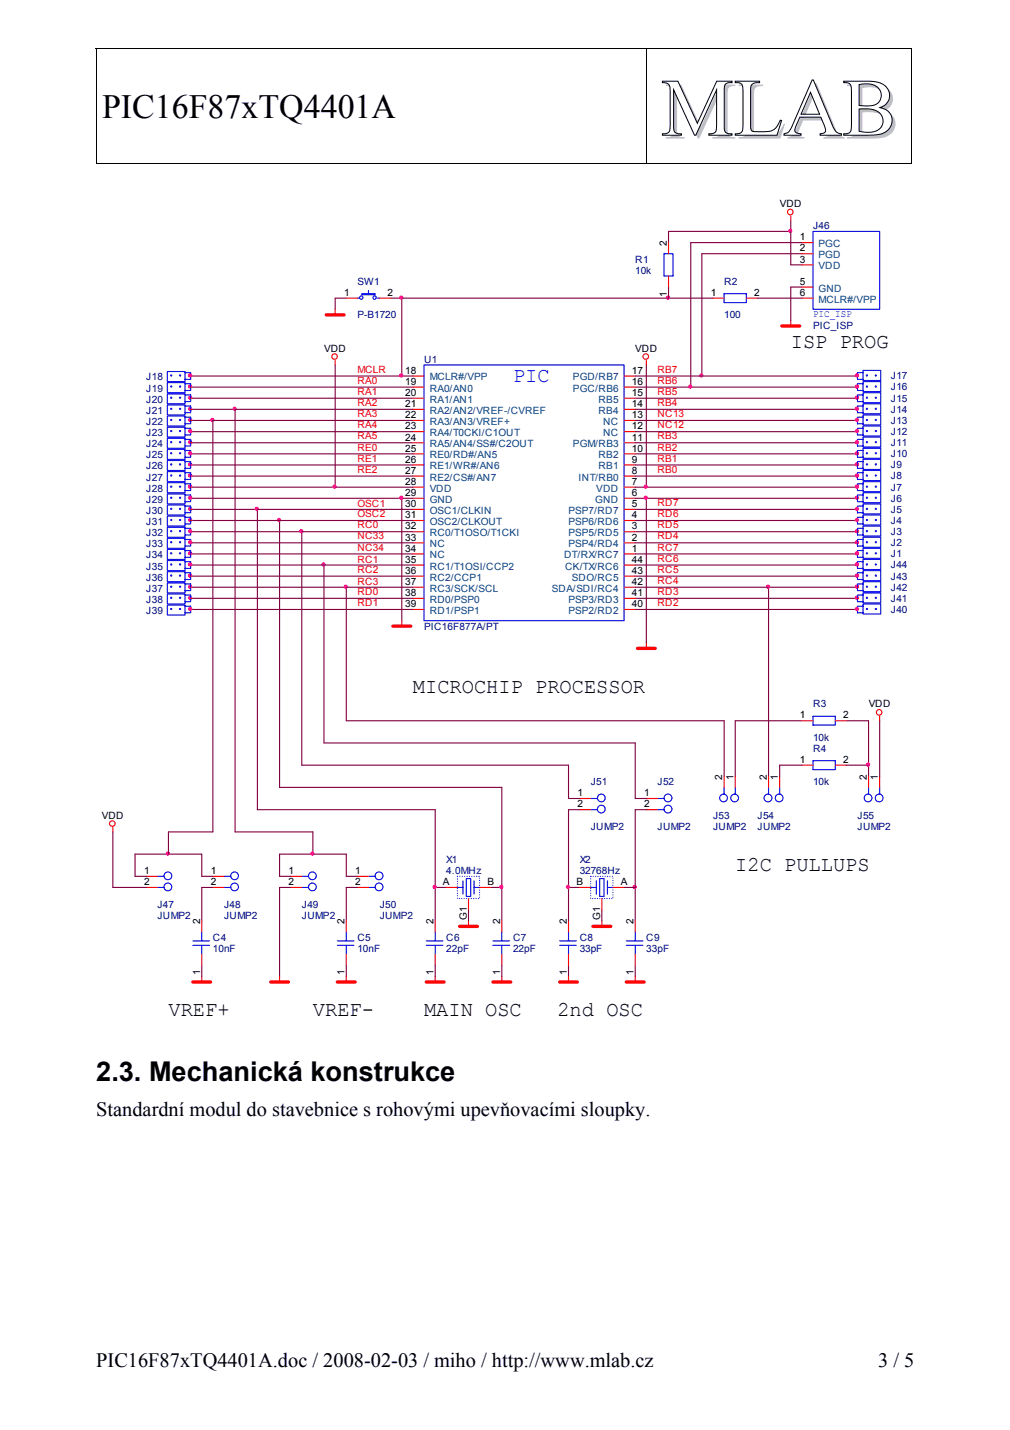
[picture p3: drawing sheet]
<svg xmlns="http://www.w3.org/2000/svg" width="210mm" height="297mm" viewBox="0 0 210 297" stroke-linecap="round" stroke-linejoin="round" font-family="sans-serif">
<g fill="#fff" stroke="#000" stroke-width=".21">
<path d="M137.7 16.9h3.2l4 8.7 4-8.7h3.2v.3a1.17 1.17 0 0 0-1.6 1.2v8.2a1.16 1.16 0 0 0 1.6 1.2v.3h-4.8v-.3a1.29 1.29 0 0 0 1.3-.3 1.29 1.29 0 0 0 .3-1.4v-7.5l-4.3 9.5h-.3l-4.3-9.5v8a1.14 1.14 0 0 0 1.6 1.2v.3h-3.9v-.3a1.29 1.29 0 0 0 1.3-.3 1.29 1.29 0 0 0 .3-1.4v-7.3a1.32 1.32 0 0 0-1.6-1.6z" fill-rule="evenodd"/>
<path d="M152.8 16.9h5.1v.3a1.36 1.36 0 0 0-1.9 1.2v8a.77 .77 0 0 0 .8 .9h2a2.97 2.97 0 0 0 3.4-2.3h.2l-.9 3.1h-8.7v-.3a1.32 1.32 0 0 0 1.6-1.7v-7.5a1.2 1.2 0 0 0-1.6-1.4z" fill-rule="evenodd"/>
<path d="M168.8 16.6h.2l4 9.3a2.25 2.25 0 0 0 1.9 1.9v.3h-4.5v-.3a.92 .92 0 0 0 1.1-.4 .92 .92 0 0 0-.1-1.1l-.8-2h-4.4l-.7 1.8a1.01 1.01 0 0 0-.1 1.4l1.1 .3v.3h-3.6v-.3a2.38 2.38 0 0 0 1.9-2zM168.4 19.2l-1.9 4.5h3.8z" fill-rule="evenodd"/>
<path d="M175.3 16.9h5.5a4 4 0 0 1 3.9 2 2.59 2.59 0 0 1-1.8 3.5 2.77 2.77 0 0 1 2.5 2.7 2.77 2.77 0 0 1-2.5 2.8l-1.4 .2h-6.2v-.3a1.31 1.31 0 0 0 1.4-.4 1.31 1.31 0 0 0 .3-1.3v-7.2a1.3 1.3 0 0 0-.3-1.4 1.3 1.3 0 0 0-1.4-.3zM178.5 17.6v4.3a5.6 5.6 0 0 0 3.9-.5 2.31 2.31 0 0 0 .5-2.5 2.31 2.31 0 0 0-2.2-1.4l-1.1-.1zM178.5 22.7v4.6a4.6 4.6 0 0 0 4.4-.7 2.39 2.39 0 0 0 .4-2.5 2.39 2.39 0 0 0-2.2-1.4z" fill-rule="evenodd"/>
</g>
<path d="M19.9 10h.2v.2h-.2zM189.4 10h.2v.2h-.2zM189.4 33.9h.2v.2h-.2z" fill="#000"/>
<path d="M19.9 10.1h169.7M20 10.2v23.9M134.3 10.2v23.9M189.5 10.2v23.9M19.9 34h114.3M134.4 34h55" fill="none" stroke="#000" stroke-width=".21"/>
<g fill="none" stroke="#f00" stroke-width=".23">
<path d="M138.9 50.4v2.3M138.9 57.3v2.3M164.3 44.9v.9M166.6 50.4h2.4M166.6 52.7h2.4M166.6 55h2.4M166.6 59.6h2.4M39.6 78.1h.1M69.7 64.2v1.2M69.7 74.9v.9M72 61.9h2.3M78.9 61.9h2.3"/>
<path d="M85.8 78.1h2.3M129.7 78.1h2.3M134.3 74.9v.9M148.2 61.9h2.3M155.1 61.9h2.3M164.3 66.5v1.2M166.6 61.9h2.4M178.2 78.1h.1M39.6 89.7h.1M39.6 92h.1M39.6 94.3h.1M39.6 96.6h.1"/>
<path d="M39.6 98.9h.1M39.6 85h.1M39.6 82.7h.1M39.6 80.4h.1M39.6 87.3h.1M85.8 80.4h2.3M85.8 82.7h2.3M85.8 85h2.3M85.8 87.3h2.3M85.8 89.7h2.3M85.8 92h2.3M85.8 94.3h2.3"/>
<path d="M85.8 96.6h2.3M85.8 98.9h2.3M129.7 80.4h2.3M129.7 82.7h2.3M129.7 85h2.3M129.7 87.3h2.3M129.7 89.7h2.3M129.7 92h2.3M129.7 94.3h2.3M129.7 96.6h2.3M129.7 98.9h2.3M178.2 80.4h.1"/>
<path d="M178.2 92h.1M178.2 89.7h.1M178.2 98.9h.1M178.2 87.3h.1M178.2 94.3h.1M178.2 85h.1M178.2 96.6h.1M178.2 82.7h.1M39.6 117.4h.1M39.6 110.4h.1M39.6 112.8h.1M39.6 115.1h.1"/>
<path d="M39.6 105.8h.1M39.6 103.5h.1M39.6 101.2h.1M39.6 108.1h.1M39.6 119.7h.1M85.8 101.2h2.3M85.8 103.5h2.3M85.8 105.8h2.3M85.8 108.1h2.3M85.8 110.4h2.3M85.8 117.4h2.3M85.8 119.7h2.3"/>
<path d="M85.8 115.1h2.3M85.8 112.8h2.3M129.7 101.2h2.3M129.7 103.5h2.3M129.7 105.8h2.3M129.7 108.1h2.3M129.7 110.4h2.3M129.7 117.4h2.3M129.7 119.7h2.3M129.7 115.1h2.3M129.7 112.8h2.3M178.2 119.7h.1"/>
<path d="M178.2 103.5h.1M178.2 108.1h.1M178.2 105.8h.1M178.2 115.1h.1M178.2 117.4h.1M178.2 101.2h.1M178.2 110.4h.1M178.2 112.8h.1M39.6 126.6h.1M39.6 124.3h.1M39.6 122h.1M83.5 128.9v1.2"/>
<path d="M85.8 122h2.3M85.8 124.3h2.3M85.8 126.6h2.3M129.7 122h2.3M129.7 124.3h2.3M129.7 126.6h2.3M134.3 133.5v1.2M178.2 126.6h.1M178.2 124.3h.1M178.2 122h.1M166.6 158.9h2.4M166.6 149.7h2.4"/>
<path d="M173.6 158.9h2.3M173.6 149.7h2.3M182.8 148.8v.9M23.5 171.9v.9M120.5 165.9h2.3M120.5 168.2h2.3M134.3 165.9h2.3M134.3 168.2h2.3M150.5 161.2v2.4M152.8 161.2v2.4M159.7 161.2v2.4M162 161.2v2.4"/>
<path d="M180.5 161.2v2.4M182.8 161.2v2.4M30.4 184.3h2.3M30.4 182h2.3M41.9 191.3v2.3M41.9 198.2v2.3M44.2 184.3h2.3M44.2 182h2.3M60.4 184.3h2.3M60.4 182h2.3M72 191.3v2.3M72 198.2v2.3"/>
<path d="M74.3 184.3h2.3M74.3 182h2.3M90.4 191.3v2.3M90.4 198.2v2.3M92.8 184.3h2.3M97.4 186.6v2.4M97.4 191.3v1.1M99.7 184.3h2.3M104.3 191.3v2.3M104.3 198.2v2.3M118.2 191.3v2.3M118.2 198.2v2.3"/>
<path d="M120.5 184.3h2.3M125.1 186.6v2.4M125.1 191.3v1.1M127.4 184.3h2.3M132 191.3v2.3M132 198.2v2.3M41.9 202.8v1.2M58.1 202.8v1.2M72 202.8v1.2M90.4 202.8v1.2M104.3 202.8v1.2M118.2 202.8v1.2"/>
<path d="M132 202.8v1.2"/>
<circle cx="164.2" cy="44" r=".58"/>
<circle cx="69.5" cy="74.1" r=".57"/>
<circle cx="134.2" cy="74.1" r=".58"/>
<circle cx="182.7" cy="148" r=".58"/>
<circle cx="23.3" cy="171.1" r=".58"/>
</g>
<g fill="none" stroke="#f00" stroke-width=".69">
<path d="M67.8 65.4h3.7M162.5 67.7h3.7M81.7 130.1h3.7M132.5 134.7h3.7M95.5 192.4h3.7M123.2 192.4h3.7M40.1 204h3.7M56.3 204h3.6M70.1 204h3.7M88.6 204h3.7M102.4 204h3.8M116.3 204h3.7"/>
<path d="M130.2 204h3.7"/>
</g>
<g fill="none" stroke="#800040" stroke-width=".23">
<path d="M138.9 59.6v2.3M164.3 45.8v9.2h2.3M164.3 48.1h-25.4v2.3M166.6 52.7h-20.7v25.4M166.6 59.6h-2.3v6.9M166.6 50.4h-23v30M39.6 78.1h46.2M69.7 75.8v25.4M72 61.9h-2.3v2.3M81.2 61.9h67M83.5 61.9v16.2M132 78.1h46.2"/>
<path d="M134.3 75.8v25.4M157.4 61.9h9.2M39.6 92h46.2M39.6 94.3h46.2M39.6 96.6h46.2M39.6 80.4h46.2M39.6 85h46.2M39.6 82.7h46.2M39.6 98.9h46.2M39.6 87.3h46.2M39.6 89.7h46.2M44.2 87.3v85.5h-9.2v4.6"/>
<path d="M48.9 85v87.8h16.1v4.6M132 92h46.2M132 94.3h46.2M132 96.6h46.2M132 80.4h46.2M132 85h46.2M132 82.7h46.2M132 98.9h46.2M132 87.3h46.2M132 89.7h46.2M39.6 115.1h46.2M39.6 105.8h46.2"/>
<path d="M39.6 103.5h46.2M39.6 110.4h46.2M39.6 119.7h46.2M39.6 101.2h46.2M39.6 117.4h46.2M39.6 108.1h46.2M39.6 112.8h46.2M53.5 105.8v62.4h36.9v23.1M58.1 108.1v55.5h46.2v27.7M62.7 110.4v48.5h55.5v7h2.3M67.3 117.4v36.9h64.7v11.6h2.3M83.5 103.5v25.4"/>
<path d="M132 115.1h46.2M132 105.8h46.2M132 103.5h46.2M132 110.4h46.2M132 119.7h46.2M132 101.2h46.2M132 117.4h46.2M132 108.1h46.2M132 112.8h46.2M134.3 103.5v30M39.6 122h46.2M39.6 124.3h46.2"/>
<path d="M39.6 126.6h46.2M72 122v27.7h78.5v11.5M132 122h46.2M132 124.3h46.2M132 126.6h46.2M159.7 122v39.2M166.6 149.7h-13.8v11.5M166.6 158.9h-4.6v2.3M175.9 149.7h4.6v11.5M175.9 158.9h4.6M182.8 149.7v11.5M23.5 172.8v11.5h6.9"/>
<path d="M120.5 168.2h-2.3v23.1M134.3 168.2h-2.3v23.1M30.4 182h-2.3v-4.6h13.8v4.6h2.3M44.2 184.3h-2.3v7M60.4 182h-2.3v-4.6h13.9v4.6h2.3M60.4 184.3h-2.3v18.5M74.3 184.3h-2.3v7M90.4 184.3h2.4M97.4 189v2.3M102 184.3h2.3M118.2 184.3h2.3M125.1 189v2.3"/>
<path d="M129.7 184.3h2.3M41.9 200.5v2.3M72 200.5v2.3M90.4 200.5v2.3M104.3 200.5v2.3M118.2 200.5v2.3M132 200.5v2.3"/>
</g>
<g fill="#f0f" stroke="#f0f" stroke-width=".23">
<circle cx="145.7" cy="78" r=".34"/>
<circle cx="39.5" cy="91.9" r=".35"/>
<circle cx="67.2" cy="117.3" r=".35"/>
<circle cx="39.5" cy="114.9" r=".35"/>
<circle cx="131.9" cy="184.2" r=".35"/>
<circle cx="39.5" cy="105.7" r=".34"/>
<circle cx="178.1" cy="94.2" r=".35"/>
<circle cx="178.1" cy="103.4" r=".35"/>
<circle cx="178.1" cy="121.9" r=".35"/>
<circle cx="39.5" cy="110.3" r=".35"/>
<circle cx="83.4" cy="61.8" r=".35"/>
<circle cx="178.1" cy="119.6" r=".35"/>
<circle cx="39.5" cy="101.1" r=".35"/>
<circle cx="69.5" cy="101.1" r=".34"/>
<circle cx="39.5" cy="96.5" r=".35"/>
<circle cx="39.5" cy="80.3" r=".35"/>
<circle cx="39.5" cy="119.6" r=".35"/>
<circle cx="34.9" cy="177.3" r=".35"/>
<circle cx="178.1" cy="110.3" r=".35"/>
<circle cx="53.4" cy="105.7" r=".35"/>
<circle cx="39.5" cy="84.9" r=".35"/>
<circle cx="48.7" cy="84.9" r=".34"/>
<circle cx="39.5" cy="117.3" r=".35"/>
<circle cx="159.6" cy="121.9" r=".35"/>
<circle cx="39.5" cy="82.6" r=".35"/>
<circle cx="178.1" cy="82.6" r=".35"/>
<circle cx="178.1" cy="124.2" r=".35"/>
<circle cx="178.1" cy="80.3" r=".35"/>
<circle cx="138.8" cy="61.8" r=".35"/>
<circle cx="39.5" cy="98.8" r=".35"/>
<circle cx="39.5" cy="121.9" r=".35"/>
<circle cx="71.8" cy="121.9" r=".35"/>
<circle cx="58" cy="108" r=".35"/>
<circle cx="178.1" cy="96.5" r=".35"/>
<circle cx="180.4" cy="158.8" r=".35"/>
<circle cx="39.5" cy="87.2" r=".34"/>
<circle cx="44.1" cy="87.2" r=".34"/>
<circle cx="178.1" cy="108" r=".34"/>
<circle cx="178.1" cy="112.6" r=".35"/>
<circle cx="164.2" cy="48" r=".34"/>
<circle cx="39.5" cy="108" r=".34"/>
<circle cx="90.3" cy="184.2" r=".35"/>
<circle cx="178.1" cy="98.8" r=".35"/>
<circle cx="178.1" cy="105.7" r=".34"/>
<circle cx="62.6" cy="110.3" r=".35"/>
<circle cx="178.1" cy="84.9" r=".35"/>
<circle cx="143.4" cy="80.3" r=".35"/>
<circle cx="39.5" cy="124.2" r=".35"/>
<circle cx="178.1" cy="117.3" r=".35"/>
<circle cx="39.5" cy="78" r=".35"/>
<circle cx="83.4" cy="78" r=".35"/>
<circle cx="104.2" cy="184.2" r=".34"/>
<circle cx="178.1" cy="87.2" r=".34"/>
<circle cx="178.1" cy="101.1" r=".35"/>
<circle cx="178.1" cy="126.5" r=".34"/>
<circle cx="39.5" cy="112.6" r=".35"/>
<circle cx="39.5" cy="89.5" r=".34"/>
<circle cx="134.2" cy="101.1" r=".35"/>
<circle cx="178.1" cy="78" r=".35"/>
<circle cx="178.1" cy="91.9" r=".35"/>
<circle cx="64.9" cy="177.3" r=".35"/>
<circle cx="118" cy="184.2" r=".34"/>
<circle cx="39.5" cy="94.2" r=".35"/>
<circle cx="39.5" cy="126.5" r=".34"/>
<circle cx="134.2" cy="103.4" r=".35"/>
<circle cx="178.1" cy="89.5" r=".34"/>
<circle cx="178.1" cy="114.9" r=".35"/>
<circle cx="39.5" cy="103.4" r=".35"/>
<circle cx="83.4" cy="103.4" r=".35"/>
</g>
<g fill="none" stroke="#00f" stroke-width=".23">
<path d="M138 52.7h1.9v4.6h-1.9zM169 48.1h13.8v16.1h-13.8zM34.8 77.2h3.7v2.1h-3.7zM34.8 79.5h3.7v2.1h-3.7zM38.5 77.4h1.1v1.4h-1.1M38.5 79.7h1.1v1.4h-1.1M74.3 61.9h.4M76.6 60.3v.7M78.4 61.9h.5M88.1 75.8h41.6v53.1h-41.6zM150.5 61h4.6v1.9h-4.6zM179.4 79.3h3.6v2h-3.6z"/>
<path d="M179.4 76.9h3.6v2.1h-3.6zM179.4 79.7h-1.2v1.4h1.2M179.4 77.4h-1.2v1.4h1.2M34.8 88.7h3.7v2.1h-3.7zM34.8 91h3.7v2.1h-3.7zM34.8 93.3h3.7v2.1h-3.7zM34.8 95.7h3.7v2h-3.7zM34.8 98h3.7v2.1h-3.7zM34.8 84.1h3.7v2.1h-3.7zM34.8 81.8h3.7v2.1h-3.7zM34.8 86.4h3.7v2.1h-3.7zM38.5 89h1.1v1.3h-1.1"/>
<path d="M38.5 91.3h1.1v1.3h-1.1M38.5 93.6h1.1v1.4h-1.1M38.5 95.9h1.1v1.4h-1.1M38.5 98.2h1.1v1.4h-1.1M38.5 84.3h1.1v1.4h-1.1M38.5 82h1.1v1.4h-1.1M38.5 86.7h1.1v1.3h-1.1M179.4 90.8h3.6v2.1h-3.6zM179.4 88.5h3.6v2.1h-3.6zM179.4 97.7h3.6v2.1h-3.6zM179.4 86.2h3.6v2.1h-3.6zM179.4 93.1h3.6v2.1h-3.6z"/>
<path d="M179.4 83.9h3.6v2.1h-3.6zM179.4 95.4h3.6v2.1h-3.6zM179.4 81.6h3.6v2.1h-3.6zM179.4 91.3h-1.2v1.3h1.2M179.4 89h-1.2v1.3h1.2M179.4 98.2h-1.2v1.4h1.2M179.4 86.7h-1.2v1.3h1.2M179.4 93.6h-1.2v1.4h1.2M179.4 84.3h-1.2v1.4h1.2M179.4 95.9h-1.2v1.4h1.2M179.4 82h-1.2v1.4h1.2M34.8 116.4h3.7v2.1h-3.7z"/>
<path d="M34.8 109.5h3.7v2.1h-3.7zM34.8 111.8h3.7v2.1h-3.7zM34.8 114.1h3.7v2.1h-3.7zM34.8 104.9h3.7v2.1h-3.7zM34.8 102.6h3.7v2.1h-3.7zM34.8 100.3h3.7v2.1h-3.7zM34.8 107.2h3.7v2.1h-3.7zM34.8 118.7h3.7v2.1h-3.7zM38.5 116.7h1.1v1.4h-1.1M38.5 109.7h1.1v1.4h-1.1M38.5 112.1h1.1v1.3h-1.1M38.5 114.4h1.1v1.4h-1.1"/>
<path d="M38.5 105.1h1.1v1.4h-1.1M38.5 102.8h1.1v1.4h-1.1M38.5 100.5h1.1v1.4h-1.1M38.5 107.4h1.1v1.4h-1.1M38.5 119h1.1v1.4h-1.1M179.4 118.5h3.6v2.1h-3.6zM179.4 102.4h3.6v2h-3.6zM179.4 107h3.6v2.1h-3.6zM179.4 104.7h3.6v2h-3.6zM179.4 113.9h3.6v2.1h-3.6zM179.4 116.2h3.6v2.1h-3.6zM179.4 100.1h3.6v2h-3.6z"/>
<path d="M179.4 109.3h3.6v2.1h-3.6zM179.4 111.6h3.6v2.1h-3.6zM179.4 119h-1.2v1.4h1.2M179.4 102.8h-1.2v1.4h1.2M179.4 107.4h-1.2v1.4h1.2M179.4 105.1h-1.2v1.4h1.2M179.4 114.4h-1.2v1.4h1.2M179.4 116.7h-1.2v1.4h1.2M179.4 100.5h-1.2v1.4h1.2M179.4 109.7h-1.2v1.4h1.2M179.4 112.1h-1.2v1.3h1.2M34.8 125.7h3.7v2.1h-3.7z"/>
<path d="M34.8 123.4h3.7v2.1h-3.7zM34.8 121.1h3.7v2h-3.7zM38.5 125.9h1.1v1.4h-1.1M38.5 123.6h1.1v1.4h-1.1M38.5 121.3h1.1v1.4h-1.1M179.4 125.5h3.6v2h-3.6zM179.4 123.1h3.6v2.1h-3.6zM179.4 120.8h3.6v2.1h-3.6zM179.4 125.9h-1.2v1.4h1.2M179.4 123.6h-1.2v1.4h1.2M179.4 121.3h-1.2v1.4h1.2M169 158h4.6v1.9h-4.6z"/>
<path d="M169 148.8h4.6v1.8h-4.6zM122.8 165.9h1.4M122.8 168.2h1.4M136.6 165.9h1.4M136.6 168.2h1.4M150.5 163.6v1.4M152.8 163.6v1.4M159.7 163.6v1.4M162 163.6v1.4M180.5 163.6v1.4M182.8 163.6v1.4M32.7 184.3h1.4"/>
<path d="M32.7 182h1.4M40.1 196.4h3.5M40.1 195.4h3.5M41.9 193.6v1.8M41.9 196.4v1.8M46.5 184.3h1.4M46.5 182h1.4M62.7 184.3h1.4M62.7 182h1.4M70.1 196.4h3.5M70.1 195.4h3.5M72 193.6v1.8"/>
<path d="M72 196.4v1.8M76.6 184.3h1.4M76.6 182h1.4M88.6 196.4h3.5M88.6 195.4h3.5M90.4 193.6v1.8M90.4 196.4v1.8M95.1 184.3h1.1M96.2 183v2.7M96.9 182.5h.9v3.7h-.9zM98.5 184.3h1.2M98.5 183v2.7"/>
<path d="M102.4 196.4h3.5M102.4 195.4h3.5M104.3 193.6v1.8M104.3 196.4v1.8M116.3 196.4h3.5M116.3 195.4h3.5M118.2 193.6v1.8M118.2 196.4v1.8M122.8 184.3h1.1M123.9 183v2.7M124.6 182.5h.9v3.7h-.9zM126.2 184.3h1.2"/>
<path d="M126.2 183v2.7M130.2 196.4h3.4M130.2 195.4h3.4M132 193.6v1.8M132 196.4v1.8"/>
<circle cx="75.1" cy="61.8" r=".34"/>
<circle cx="77.8" cy="61.8" r=".34"/>
<circle cx="125" cy="165.8" r=".8"/>
<circle cx="125" cy="168.1" r=".8"/>
<circle cx="138.8" cy="165.8" r=".81"/>
<circle cx="138.8" cy="168.1" r=".81"/>
<circle cx="150.4" cy="165.8" r=".8"/>
<circle cx="152.7" cy="165.8" r=".8"/>
<circle cx="159.6" cy="165.8" r=".81"/>
<circle cx="161.9" cy="165.8" r=".8"/>
<circle cx="180.4" cy="165.8" r=".8"/>
<circle cx="182.7" cy="165.8" r=".8"/>
<circle cx="34.9" cy="184.2" r=".81"/>
<circle cx="34.9" cy="181.9" r=".81"/>
<circle cx="48.7" cy="184.2" r=".8"/>
<circle cx="48.7" cy="181.9" r=".8"/>
<circle cx="64.9" cy="184.2" r=".8"/>
<circle cx="64.9" cy="181.9" r=".8"/>
<circle cx="78.8" cy="184.2" r=".81"/>
<circle cx="78.8" cy="181.9" r=".81"/>
</g>
<g fill="#00f" stroke="#00f" stroke-width=".23">
<path d="M37.3 117.2h.2v.1h-.2z" fill-rule="evenodd"/>
<path d="M35.5 117.2h.2v.1h-.2z" fill-rule="evenodd"/>
<path d="M180.1 80.2h.1v.2h-.1z" fill-rule="evenodd"/>
<path d="M181.9 80.2h.2v.2h-.2z" fill-rule="evenodd"/>
<path d="M180.1 126.4h.1v.2h-.1z" fill-rule="evenodd"/>
<path d="M181.9 126.4h.2v.2h-.2z" fill-rule="evenodd"/>
<path d="M180.1 119.5h.1v.1h-.1z" fill-rule="evenodd"/>
<path d="M181.9 119.5h.2v.1h-.2z" fill-rule="evenodd"/>
<path d="M37.3 110.2h.2v.2h-.2z" fill-rule="evenodd"/>
<path d="M35.5 110.2h.2v.2h-.2z" fill-rule="evenodd"/>
<path d="M180.1 91.8h.1v.1h-.1z" fill-rule="evenodd"/>
<path d="M181.9 91.8h.2v.1h-.2z" fill-rule="evenodd"/>
<path d="M180.1 103.3h.1v.2h-.1z" fill-rule="evenodd"/>
<path d="M181.9 103.3h.2v.2h-.2z" fill-rule="evenodd"/>
<path d="M37.3 89.5h.2v.1h-.2z" fill-rule="evenodd"/>
<path d="M35.5 89.5h.2v.1h-.2z" fill-rule="evenodd"/>
<path d="M37.3 77.9h.2v.2h-.2z" fill-rule="evenodd"/>
<path d="M35.5 77.9h.2v.2h-.2z" fill-rule="evenodd"/>
<path d="M37.3 91.8h.2v.1h-.2z" fill-rule="evenodd"/>
<path d="M35.5 91.8h.2v.1h-.2z" fill-rule="evenodd"/>
<path d="M37.3 94.1h.2v.1h-.2z" fill-rule="evenodd"/>
<path d="M35.5 94.1h.2v.1h-.2z" fill-rule="evenodd"/>
<path d="M180.1 89.5h.1v.1h-.1z" fill-rule="evenodd"/>
<path d="M181.9 89.5h.2v.1h-.2z" fill-rule="evenodd"/>
<path d="M37.3 96.4h.2v.1h-.2z" fill-rule="evenodd"/>
<path d="M35.5 96.4h.2v.1h-.2z" fill-rule="evenodd"/>
<path d="M180.1 107.9h.1v.2h-.1z" fill-rule="evenodd"/>
<path d="M181.9 107.9h.2v.2h-.2z" fill-rule="evenodd"/>
<path d="M37.3 112.6h.2v.1h-.2z" fill-rule="evenodd"/>
<path d="M35.5 112.6h.2v.1h-.2z" fill-rule="evenodd"/>
<path d="M180.1 105.6h.1v.2h-.1z" fill-rule="evenodd"/>
<path d="M181.9 105.6h.2v.2h-.2z" fill-rule="evenodd"/>
<path d="M180.1 98.7h.1v.2h-.1z" fill-rule="evenodd"/>
<path d="M181.9 98.7h.2v.2h-.2z" fill-rule="evenodd"/>
<path d="M180.1 87.2h.1v.1h-.1z" fill-rule="evenodd"/>
<path d="M181.9 87.2h.2v.1h-.2z" fill-rule="evenodd"/>
<path d="M180.1 94.1h.1v.1h-.1z" fill-rule="evenodd"/>
<path d="M181.9 94.1h.2v.1h-.2z" fill-rule="evenodd"/>
<path d="M180.1 114.9h.1v.1h-.1z" fill-rule="evenodd"/>
<path d="M181.9 114.9h.2v.1h-.2z" fill-rule="evenodd"/>
<path d="M180.1 117.2h.1v.1h-.1z" fill-rule="evenodd"/>
<path d="M181.9 117.2h.2v.1h-.2z" fill-rule="evenodd"/>
<path d="M37.3 114.9h.2v.1h-.2z" fill-rule="evenodd"/>
<path d="M35.5 114.9h.2v.1h-.2z" fill-rule="evenodd"/>
<path d="M37.3 126.4h.2v.2h-.2z" fill-rule="evenodd"/>
<path d="M35.5 126.4h.2v.2h-.2z" fill-rule="evenodd"/>
<path d="M180.1 84.8h.1v.2h-.1z" fill-rule="evenodd"/>
<path d="M181.9 84.8h.2v.2h-.2z" fill-rule="evenodd"/>
<path d="M180.1 101h.1v.2h-.1z" fill-rule="evenodd"/>
<path d="M181.9 101h.2v.2h-.2z" fill-rule="evenodd"/>
<path d="M180.1 110.2h.1v.2h-.1z" fill-rule="evenodd"/>
<path d="M181.9 110.2h.2v.2h-.2z" fill-rule="evenodd"/>
<path d="M180.1 124.1h.1v.2h-.1z" fill-rule="evenodd"/>
<path d="M181.9 124.1h.2v.2h-.2z" fill-rule="evenodd"/>
<path d="M180.1 96.4h.1v.1h-.1z" fill-rule="evenodd"/>
<path d="M181.9 96.4h.2v.1h-.2z" fill-rule="evenodd"/>
<path d="M180.1 82.5h.1v.2h-.1z" fill-rule="evenodd"/>
<path d="M181.9 82.5h.2v.2h-.2z" fill-rule="evenodd"/>
<path d="M37.3 98.7h.2v.2h-.2z" fill-rule="evenodd"/>
<path d="M35.5 98.7h.2v.2h-.2z" fill-rule="evenodd"/>
<path d="M37.3 84.8h.2v.2h-.2z" fill-rule="evenodd"/>
<path d="M35.5 84.8h.2v.2h-.2z" fill-rule="evenodd"/>
<path d="M37.3 105.6h.2v.2h-.2z" fill-rule="evenodd"/>
<path d="M35.5 105.6h.2v.2h-.2z" fill-rule="evenodd"/>
<path d="M37.3 103.3h.2v.2h-.2z" fill-rule="evenodd"/>
<path d="M35.5 103.3h.2v.2h-.2z" fill-rule="evenodd"/>
<path d="M180.1 112.6h.1v.1h-.1z" fill-rule="evenodd"/>
<path d="M181.9 112.6h.2v.1h-.2z" fill-rule="evenodd"/>
<path d="M180.1 121.8h.1v.2h-.1z" fill-rule="evenodd"/>
<path d="M181.9 121.8h.2v.2h-.2z" fill-rule="evenodd"/>
<path d="M180.1 77.9h.1v.2h-.1z" fill-rule="evenodd"/>
<path d="M181.9 77.9h.2v.2h-.2z" fill-rule="evenodd"/>
<path d="M37.3 124.1h.2v.2h-.2z" fill-rule="evenodd"/>
<path d="M35.5 124.1h.2v.2h-.2z" fill-rule="evenodd"/>
<path d="M37.3 121.8h.2v.2h-.2z" fill-rule="evenodd"/>
<path d="M35.5 121.8h.2v.2h-.2z" fill-rule="evenodd"/>
<path d="M37.3 101h.2v.2h-.2z" fill-rule="evenodd"/>
<path d="M35.5 101h.2v.2h-.2z" fill-rule="evenodd"/>
<path d="M37.3 82.5h.2v.2h-.2z" fill-rule="evenodd"/>
<path d="M35.5 82.5h.2v.2h-.2z" fill-rule="evenodd"/>
<path d="M37.3 107.9h.2v.2h-.2z" fill-rule="evenodd"/>
<path d="M35.5 107.9h.2v.2h-.2z" fill-rule="evenodd"/>
<path d="M37.3 119.5h.2v.1h-.2z" fill-rule="evenodd"/>
<path d="M35.5 119.5h.2v.1h-.2z" fill-rule="evenodd"/>
<path d="M75.2 61h2.8v.2h-2.8z" fill-rule="evenodd"/>
<path d="M37.3 80.2h.2v.2h-.2z" fill-rule="evenodd"/>
<path d="M35.5 80.2h.2v.2h-.2z" fill-rule="evenodd"/>
<path d="M37.3 87.2h.2v.1h-.2z" fill-rule="evenodd"/>
<path d="M35.5 87.2h.2v.1h-.2z" fill-rule="evenodd"/>
</g>
<path d="M95.1 182h4.6v4.6h-4.6v-4.6M122.8 182h4.6v4.6h-4.6v-4.6" fill="none" stroke="#00f" stroke-width=".23" stroke-dasharray="0 .5"/>
<text font-size="16.9" fill="#c0c0c0" x="138.1" y="28.8">MLAB</text>
<text font-size="7" x="21.2" y="24.6">PIC16F87xTQ4401A</text>
<text font-size="5.7" x="20" y="224.6">2.3. Mechanická konstrukce</text>
<g font-size="4.4">
<text x="164.4" y="72.4">ISP PROG</text>
<text x="85.8" y="144">MICROCHIP PROCESSOR</text>
<text x="152.8" y="180.9">I2C PULLUPS</text>
<text x="35" y="210.9">VREF+</text>
<text x="65" y="210.9">VREF-</text>
<text x="88.1" y="210.9">MAIN OSC</text>
<text x="115.8" y="210.9">2nd OSC</text>
</g>
<text font-size="4.4" fill="#00f" x="106.6" y="79.3">PIC</text>
<g font-size="4.2">
<text x="20" y="231.9">Standardní modul do stavebnice s rohovými upevňovacími sloupky.</text>
<text x="20" y="283.9">PIC16F87xTQ4401A.doc / 2008-02-03 / miho / http://www.mlab.cz</text>
<text x="182.5" y="283.9">3 / 5</text>
</g>
<g font-size="2.1">
<text x="162.1" y="43">VDD</text>
<text x="138.6" y="51.1" transform="rotate(-90 138.6 51.1)">2</text>
<text x="166.2" y="49.9">1</text>
<text x="166.2" y="52.2">2</text>
<text x="166.2" y="54.5">3</text>
<text x="166.2" y="59.2">5</text>
<text x="71.5" y="61.5">1</text>
<text x="80.5" y="61.5">2</text>
<text x="138.6" y="61.7" transform="rotate(-90 138.6 61.7)">1</text>
<text x="147.7" y="61.5">1</text>
<text x="156.7" y="61.5">2</text>
<text x="166.2" y="61.5">6</text>
<text x="67.4" y="73">VDD</text>
<text x="84.2" y="77.6">18</text>
<text x="131.3" y="77.6">17</text>
<text x="132" y="73">VDD</text>
<text x="84.2" y="79.9">19</text>
<text x="84.2" y="82.3">20</text>
<text x="131.3" y="82.3">15</text>
<text x="131.3" y="79.9">16</text>
<text x="84.2" y="84.6">21</text>
<text x="84.2" y="86.9">22</text>
<text x="84.2" y="89.2">23</text>
<text x="131.3" y="84.6">14</text>
<text x="131.3" y="86.9">13</text>
<text x="131.3" y="89.2">12</text>
<text x="84.2" y="91.5">24</text>
<text x="84.2" y="93.8">25</text>
<text x="131.3" y="93.8">10</text>
<text x="131.3" y="91.5">11</text>
<text x="84.2" y="96.1">26</text>
<text x="84.2" y="98.4">27</text>
<text x="84.2" y="100.8">28</text>
<text x="131.3" y="100.8">7</text>
<text x="131.3" y="98.4">8</text>
<text x="131.3" y="96.1">9</text>
<text x="84.2" y="103.1">29</text>
<text x="84.2" y="105.4">30</text>
<text x="84.2" y="107.7">31</text>
<text x="131.3" y="107.7">4</text>
<text x="131.3" y="105.4">5</text>
<text x="131.3" y="103.1">6</text>
<text x="84.2" y="110">32</text>
<text x="84.2" y="112.3">33</text>
<text x="131.3" y="112.3">2</text>
<text x="131.3" y="110">3</text>
<text x="84.2" y="116.9">35</text>
<text x="84.2" y="119.2">36</text>
<text x="84.2" y="114.6">34</text>
<text x="131.3" y="119.2">43</text>
<text x="131.3" y="116.9">44</text>
<text x="131.3" y="114.6">1</text>
<text x="84.2" y="121.5">37</text>
<text x="84.2" y="123.8">38</text>
<text x="131.3" y="123.8">41</text>
<text x="131.3" y="121.5">42</text>
<text x="84.2" y="126.2">39</text>
<text x="131.3" y="126.2">40</text>
<text x="166.2" y="149.2">1</text>
<text x="175.2" y="149.2">2</text>
<text x="180.5" y="146.9">VDD</text>
<text x="150.1" y="161.9" transform="rotate(-90 150.1 161.9)">2</text>
<text x="152.4" y="161.9" transform="rotate(-90 152.4 161.9)">1</text>
<text x="159.3" y="161.9" transform="rotate(-90 159.3 161.9)">2</text>
<text x="161.7" y="161.9" transform="rotate(-90 161.7 161.9)">1</text>
<text x="166.2" y="158.5">1</text>
<text x="175.2" y="158.5">2</text>
<text x="180.1" y="161.9" transform="rotate(-90 180.1 161.9)">2</text>
<text x="182.5" y="161.9" transform="rotate(-90 182.5 161.9)">1</text>
<text x="120" y="165.4">1</text>
<text x="120" y="167.7">2</text>
<text x="133.9" y="165.4">1</text>
<text x="133.9" y="167.7">2</text>
<text x="21.2" y="170">VDD</text>
<text x="29.9" y="181.6">1</text>
<text x="29.9" y="183.9">2</text>
<text x="43.8" y="181.6">1</text>
<text x="43.8" y="183.9">2</text>
<text x="60" y="181.6">1</text>
<text x="60" y="183.9">2</text>
<text x="73.8" y="181.6">1</text>
<text x="73.8" y="183.9">2</text>
<text x="92.1" y="183.9">A</text>
<text x="101.3" y="183.9">B</text>
<text x="119.8" y="183.9">B</text>
<text x="129" y="183.9">A</text>
<text x="41.6" y="192" transform="rotate(-90 41.6 192)">2</text>
<text x="71.6" y="192" transform="rotate(-90 71.6 192)">2</text>
<text x="90.1" y="192" transform="rotate(-90 90.1 192)">2</text>
<text x="97" y="191.1" transform="rotate(-90 97 191.1)">G1</text>
<text x="103.9" y="192" transform="rotate(-90 103.9 192)">2</text>
<text x="117.8" y="192" transform="rotate(-90 117.8 192)">2</text>
<text x="124.7" y="191.1" transform="rotate(-90 124.7 191.1)">G1</text>
<text x="131.6" y="192" transform="rotate(-90 131.6 192)">2</text>
<text x="41.6" y="202.6" transform="rotate(-90 41.6 202.6)">1</text>
<text x="71.6" y="202.6" transform="rotate(-90 71.6 202.6)">1</text>
<text x="90.1" y="202.6" transform="rotate(-90 90.1 202.6)">1</text>
<text x="103.9" y="202.6" transform="rotate(-90 103.9 202.6)">1</text>
<text x="117.8" y="202.6" transform="rotate(-90 117.8 202.6)">1</text>
<text x="131.6" y="202.6" transform="rotate(-90 131.6 202.6)">1</text>
</g>
<g font-size="2.1" fill="#000080">
<text x="169" y="47.6">J46</text>
<text x="74.3" y="59.2">SW1</text>
<text x="132" y="54.5">R1</text>
<text x="132" y="56.9">10k</text>
<text x="150.5" y="59.2">R2</text>
<text x="74.3" y="66.1">P-B1720</text>
<text x="150.5" y="66.1">100</text>
<text x="169" y="68.4">PIC_ISP</text>
<text x="88.1" y="75.3">U1</text>
<text x="30.4" y="79">J18</text>
<text x="30.4" y="83.7">J20</text>
<text x="30.4" y="81.3">J19</text>
<text x="185.1" y="81.1">J16</text>
<text x="185.1" y="83.4">J15</text>
<text x="185.1" y="78.8">J17</text>
<text x="30.4" y="86">J21</text>
<text x="30.4" y="88.3">J22</text>
<text x="185.1" y="88">J13</text>
<text x="185.1" y="85.7">J14</text>
<text x="30.4" y="90.6">J23</text>
<text x="30.4" y="92.9">J24</text>
<text x="30.4" y="95.2">J25</text>
<text x="185.1" y="92.7">J11</text>
<text x="185.1" y="90.3">J12</text>
<text x="185.1" y="95">J10</text>
<text x="30.4" y="97.5">J26</text>
<text x="30.4" y="99.8">J27</text>
<text x="185.1" y="99.6">J8</text>
<text x="185.1" y="101.9">J7</text>
<text x="185.1" y="97.3">J9</text>
<text x="30.4" y="106.7">J30</text>
<text x="30.4" y="104.4">J29</text>
<text x="30.4" y="102.1">J28</text>
<text x="185.1" y="104.2">J6</text>
<text x="185.1" y="106.5">J5</text>
<text x="30.4" y="111.4">J32</text>
<text x="30.4" y="113.7">J33</text>
<text x="30.4" y="109.1">J31</text>
<text x="185.1" y="108.8">J4</text>
<text x="185.1" y="111.1">J3</text>
<text x="185.1" y="113.5">J2</text>
<text x="30.4" y="118.3">J35</text>
<text x="30.4" y="116">J34</text>
<text x="185.1" y="115.8">J1</text>
<text x="185.1" y="118.1">J44</text>
<text x="30.4" y="125.2">J38</text>
<text x="30.4" y="122.9">J37</text>
<text x="30.4" y="120.6">J36</text>
<text x="185.1" y="120.4">J43</text>
<text x="185.1" y="125">J41</text>
<text x="185.1" y="122.7">J42</text>
<text x="30.4" y="127.5">J39</text>
<text x="88.1" y="130.8">PIC16F877A/PT</text>
<text x="185.1" y="127.3">J40</text>
<text x="169" y="146.9">R3</text>
<text x="169" y="153.9">10k</text>
<text x="169" y="156.2">R4</text>
<text x="122.8" y="163.1">J51</text>
<text x="136.6" y="163.1">J52</text>
<text x="169" y="163.1">10k</text>
<text x="122.8" y="172.3">JUMP2</text>
<text x="136.6" y="172.3">JUMP2</text>
<text x="148.2" y="170">J53</text>
<text x="148.2" y="172.3">JUMP2</text>
<text x="157.4" y="170">J54</text>
<text x="157.4" y="172.3">JUMP2</text>
<text x="178.2" y="170">J55</text>
<text x="178.2" y="172.3">JUMP2</text>
<text x="92.8" y="179.3">X1</text>
<text x="120.5" y="179.3">X2</text>
<text x="92.8" y="181.6">4.0MHz</text>
<text x="120.5" y="181.6">32768Hz</text>
<text x="32.7" y="188.5">J47</text>
<text x="32.7" y="190.8">JUMP2</text>
<text x="46.6" y="188.5">J48</text>
<text x="46.6" y="190.8">JUMP2</text>
<text x="62.7" y="188.5">J49</text>
<text x="62.7" y="190.8">JUMP2</text>
<text x="78.9" y="188.5">J50</text>
<text x="78.9" y="190.8">JUMP2</text>
<text x="44.3" y="195.4">C4</text>
<text x="44.3" y="197.7">10nF</text>
<text x="74.3" y="195.4">C5</text>
<text x="74.3" y="197.7">10nF</text>
<text x="92.8" y="195.4">C6</text>
<text x="92.8" y="197.7">22pF</text>
<text x="106.6" y="195.4">C7</text>
<text x="106.6" y="197.7">22pF</text>
<text x="120.5" y="195.4">C8</text>
<text x="120.5" y="197.7">33pF</text>
<text x="134.3" y="195.4">C9</text>
<text x="134.3" y="197.7">33pF</text>
</g>
<g font-size="2.1" fill="#004080">
<text x="170.1" y="51.3">PGC</text>
<text x="170.1" y="53.6">PGD</text>
<text x="170.1" y="55.9">VDD</text>
<text x="170.1" y="60.6">GND</text>
<text x="170.1" y="62.9">MCLR#/VPP</text>
<text x="89.3" y="79">MCLR#/VPP</text>
<text x="89.3" y="81.3">RA0/AN0</text>
<text x="89.3" y="83.7">RA1/AN1</text>
<text x="119.1" y="81.3">PGC/RB6</text>
<text x="119.1" y="79">PGD/RB7</text>
<text x="124.4" y="83.7">RB5</text>
<text x="89.3" y="86">RA2/AN2/VREF-/CVREF</text>
<text x="89.3" y="88.3">RA3/AN3/VREF+</text>
<text x="124.4" y="86">RB4</text>
<text x="125.3" y="88.3">NC</text>
<text x="89.3" y="90.6">RA4/T0CKI/C1OUT</text>
<text x="89.3" y="92.9">RA5/AN4/SS#/C2OUT</text>
<text x="89.3" y="95.2">RE0/RD#/AN5</text>
<text x="119.1" y="92.9">PGM/RB3</text>
<text x="124.4" y="95.2">RB2</text>
<text x="125.3" y="90.6">NC</text>
<text x="89.3" y="97.5">RE1/WR#/AN6</text>
<text x="89.3" y="99.8">RE2/CS#/AN7</text>
<text x="120.2" y="99.8">INT/RB0</text>
<text x="124.4" y="97.5">RB1</text>
<text x="89.3" y="102.1">VDD</text>
<text x="89.3" y="104.4">GND</text>
<text x="89.3" y="106.7">OSC1/CLKIN</text>
<text x="118.2" y="106.7">PSP7/RD7</text>
<text x="123.7" y="104.4">GND</text>
<text x="123.9" y="102.1">VDD</text>
<text x="89.3" y="113.7">NC</text>
<text x="89.3" y="109.1">OSC2/CLKOUT</text>
<text x="89.3" y="111.4">RC0/T1OSO/T1CKI</text>
<text x="118.2" y="113.7">PSP4/RD4</text>
<text x="118.2" y="111.4">PSP5/RD5</text>
<text x="118.2" y="109.1">PSP6/RD6</text>
<text x="89.3" y="116">NC</text>
<text x="89.3" y="118.3">RC1/T1OSI/CCP2</text>
<text x="117.2" y="116">DT/RX/RC7</text>
<text x="117.5" y="118.3">CK/TX/RC6</text>
<text x="89.3" y="120.6">RC2/CCP1</text>
<text x="89.3" y="122.9">RC3/SCK/SCL</text>
<text x="89.3" y="125.2">RD0/PSP0</text>
<text x="114.7" y="122.9">SDA/SDI/RC4</text>
<text x="118.2" y="125.2">PSP3/RD3</text>
<text x="118.9" y="120.6">SDO/RC5</text>
<text x="89.3" y="127.5">RD1/PSP1</text>
<text x="118.2" y="127.5">PSP2/RD2</text>
</g>
<text font-size="2.1" fill="#00f" x="169" y="65.9">PIC_ISP</text>
<g font-size="2.1" fill="#f00">
<text x="74.3" y="77.4">MCLR</text>
<text x="136.6" y="77.4">RB7</text>
<text x="74.3" y="82">RA1</text>
<text x="74.3" y="79.7">RA0</text>
<text x="136.6" y="79.7">RB6</text>
<text x="136.6" y="82">RB5</text>
<text x="74.3" y="84.3">RA2</text>
<text x="74.3" y="86.7">RA3</text>
<text x="74.3" y="89">RA4</text>
<text x="136.6" y="86.7">NC13</text>
<text x="136.6" y="89">NC12</text>
<text x="136.6" y="84.3">RB4</text>
<text x="74.3" y="93.6">RE0</text>
<text x="74.3" y="91.3">RA5</text>
<text x="74.3" y="95.9">RE1</text>
<text x="136.6" y="95.9">RB1</text>
<text x="136.6" y="91.3">RB3</text>
<text x="136.6" y="93.6">RB2</text>
<text x="74.3" y="98.2">RE2</text>
<text x="136.6" y="98.2">RB0</text>
<text x="74.3" y="105.4">OSC1</text>
<text x="74.3" y="107.4">OSC2</text>
<text x="136.6" y="107.4">RD6</text>
<text x="136.6" y="105.1">RD7</text>
<text x="74.3" y="109.7">RC0</text>
<text x="74.3" y="112.1">NC33</text>
<text x="136.6" y="109.7">RD5</text>
<text x="136.6" y="112.1">RD4</text>
<text x="74.3" y="114.4">NC34</text>
<text x="74.3" y="119">RC2</text>
<text x="74.3" y="116.9">RC1</text>
<text x="136.6" y="114.4">RC7</text>
<text x="136.6" y="119">RC5</text>
<text x="136.6" y="116.7">RC6</text>
<text x="74.3" y="125.9">RD1</text>
<text x="74.3" y="123.6">RD0</text>
<text x="74.3" y="121.5">RC3</text>
<text x="136.6" y="121.3">RC4</text>
<text x="136.6" y="123.6">RD3</text>
<text x="136.6" y="125.9">RD2</text>
</g>
</svg>
